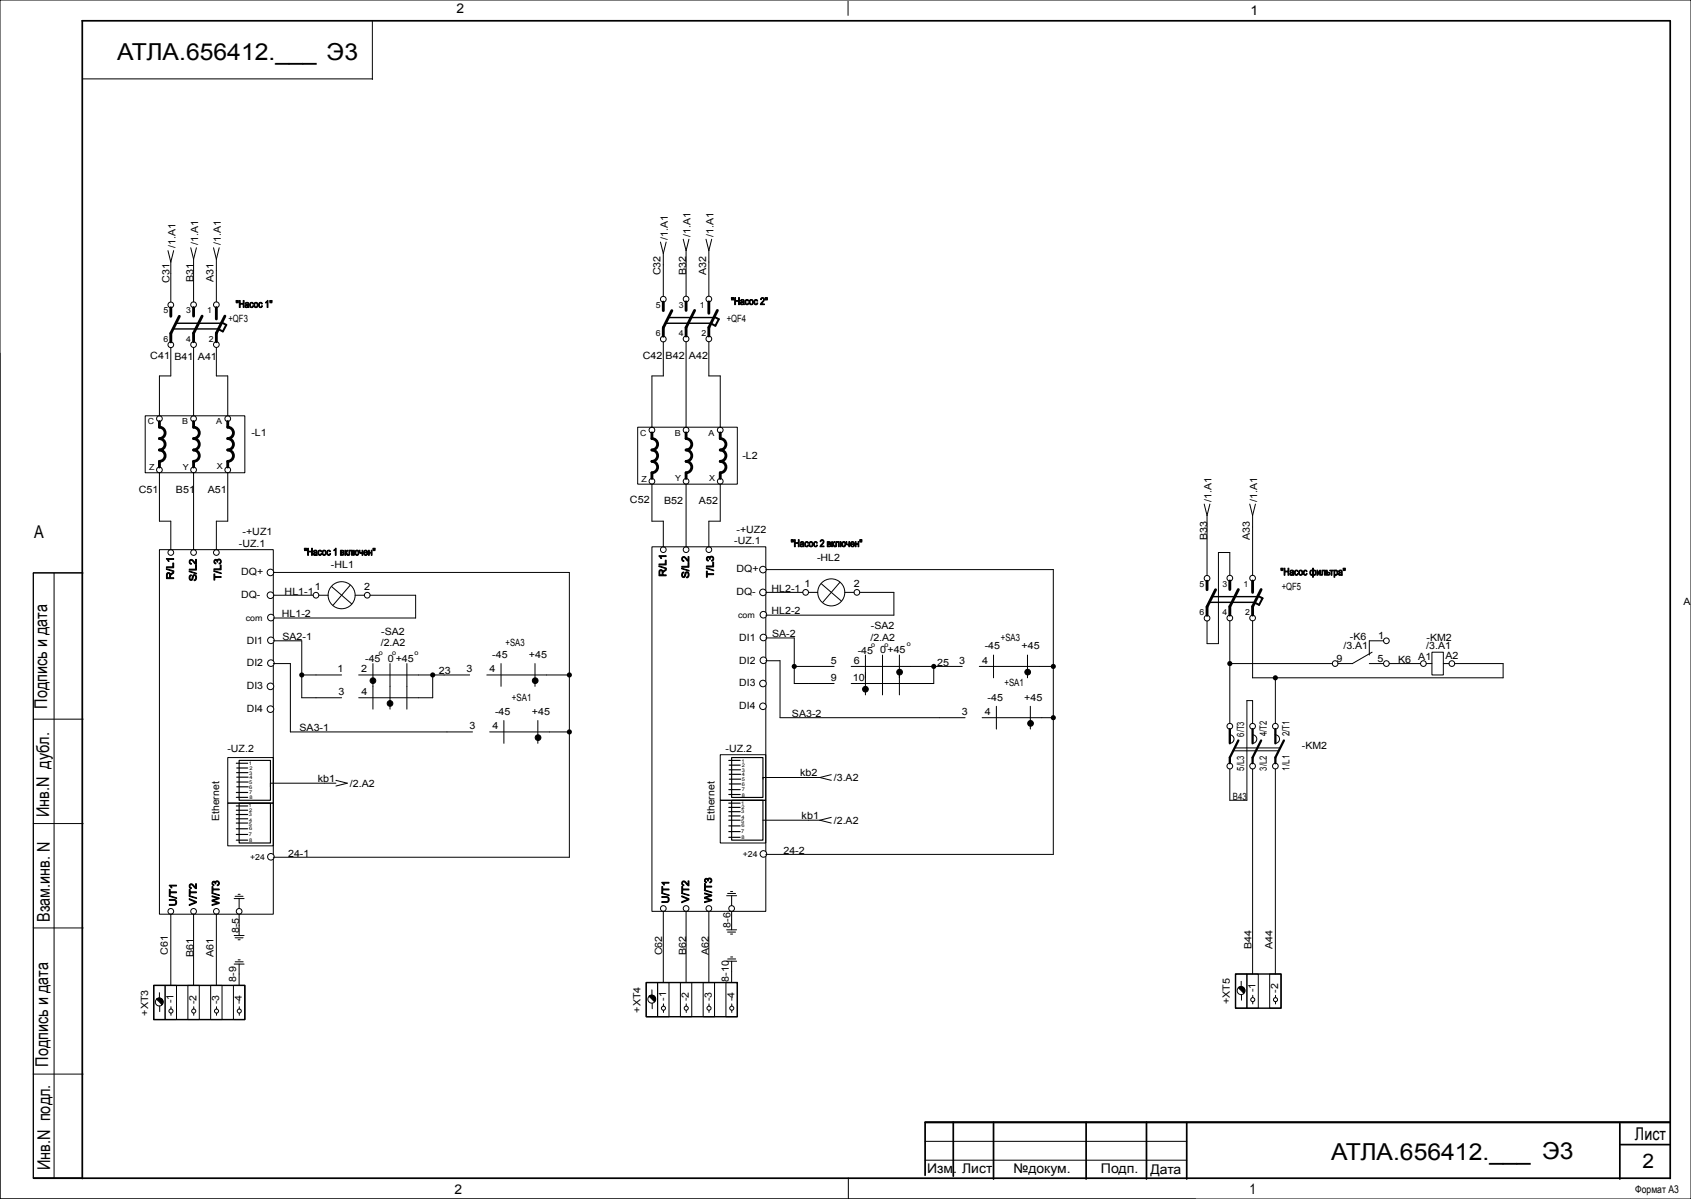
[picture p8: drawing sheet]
<svg xmlns="http://www.w3.org/2000/svg" width="594mm" height="421mm" viewBox="0 0 594 421" stroke-linecap="round" stroke-linejoin="round" font-family="sans-serif">
<g fill="none" stroke="#000" stroke-width=".35">
<path d="M0 0h594v421h-594zM130.8 7.5v20.4M297.9 .4v5M29 27.7h101.9M59 88l1 4M60 92v14M61 88l-1 4M67 87l1 4M68 91v15M69 87l-1 4M75 87l1 4M76 91v15"/>
<path d="M77 87l-1 4M232 85l1 4M233 89v15M234 85l-1 4M240 84l1 4M241 88v16M242 84l-1 4M248 84l1 4M249 88v16M250 84l-1 4M0 124v297h420M423 177l1 4"/>
<path d="M425 177l-1 4M439 177l1 4M441 177l-1 4M56 193h40v128h-40zM60 183v10M76 183v10M233 183v9M249 183v9M424 181v21M440 181v21M11.7 201.1h17.3v212.5h-17.3zM19 201.2v212.6"/>
<path d="M29.2 201.2h-17.5v212.6M432 202v-8h-4v32h-4v-8M432 218v36M440 218v20h88v-5h-17M432 233h36M448 238v16M470 233h5M481 233h5M482 229l-7 4M486 225h-5v5M488 233h11M501 233h2"/>
<path d="M503 229h4v8h-4zM507 233h2M11.7 252.5h17.5M432 258a1.5 1.5 0 0 1 1.5 1.5 1.5 1.5 0 0 1-1.5 1.5M440 258a1.5 1.5 0 0 1 1.5 1.5 1.5 1.5 0 0 1-1.5 1.5M440 254v-8h-2v35h-6v-11M448 258a1.5 1.5 0 0 1 1.5 1.5 1.5 1.5 0 0 1-1.5 1.5M80 266h16v16h-16zM433.1 263.6h16M433.8 262.6h16M440 270v72M448 270v72"/>
<path d="M11.7 289.2h17.5M80 282h16v15h-16zM253 281h16v15h-16zM11.7 325.8h17.5M11.7 377.1h17.5M298 413.6v7.3M325 407.4h91.9M325 400.8h91.9"/>
<circle cx="60" cy="107.1" r="1"/>
<circle cx="68" cy="107" r="1"/>
<circle cx="76" cy="107" r="1"/>
<circle cx="233" cy="119.1" r="1"/>
<circle cx="233" cy="105.1" r="1"/>
<circle cx="241" cy="105" r="1"/>
<circle cx="241" cy="119" r="1"/>
<circle cx="249" cy="105" r="1"/>
<circle cx="249" cy="119" r="1"/>
<circle cx="60" cy="121.1" r="1"/>
<circle cx="68" cy="121" r="1"/>
<circle cx="76" cy="121" r="1"/>
<circle cx="424" cy="203.1" r="1"/>
<circle cx="424" cy="217.1" r="1"/>
<circle cx="432" cy="203" r="1"/>
<circle cx="432" cy="217" r="1"/>
<circle cx="440" cy="203" r="1"/>
<circle cx="440" cy="217" r="1"/>
<circle cx="469" cy="233" r="1"/>
<circle cx="487" cy="225" r="1"/>
<circle cx="487" cy="233" r="1"/>
<circle cx="500" cy="233" r="1"/>
<circle cx="510" cy="233" r="1"/>
<circle cx="432" cy="255" r="1"/>
<circle cx="440" cy="255" r="1"/>
<circle cx="448" cy="255" r="1"/>
<circle cx="432" cy="269" r="1"/>
<circle cx="440" cy="269" r="1"/>
<circle cx="448" cy="269" r="1"/>
</g>
<g fill="none" stroke="#000" stroke-width=".6">
<path d="M28.8 7.3h557.9M28.9 7.4v406.4M586.7 7.4v406.4M325 394.1h261.5M334.9 394v19M349 394v20M381.5 394v20M402.7 394v20M416.9 394.1v19.9M569 394.5v19.5M586.5 394h-261.5v18.7M569.1 401.9h17.4"/>
<path d="M586.7 413.7h-574.9"/>
</g>
<path d="M61 115.5h16M62 113.5h16M234 113.5h16M235 111.5h16M425 211.5h16M426 209.5h16M54 346h32v12h-32zM227 345h32v12h-32zM434 342h16v12h-16z" fill="none" stroke="#000" stroke-width=".5"/>
<g fill="none" stroke="#000" stroke-width=".4">
<path d="M83 268h4M83 280h4M83 278.3h4M83.1 271.3h4M83.2 272.9h4M83.2 269.7h3.8M83.2 276.3h4M83.2 274.6h4M84 267h11v14h-11zM83 283h4M83 284.5h4M83 286h4"/>
<path d="M83 287.5h4M83 289h4M83 291h4M83 295h4M83 293h4M84 282h11v14h-11zM256 282h4M256 283.5h4M256 285h4M256 286.5h4M256 288h4M256 290h4"/>
<path d="M256 294h4M256 292h4M257 281h11v14h-11z"/>
</g>
<g fill="none" stroke="#000" stroke-width="1">
<path d="M60 108.1v3M63 111.1l-3 6v3M68 108v3M71 111l-3 6v3M76 108v4M79 111l-3 6v3M233 106.1v3M236 109.1l-3 6v3M241 106v3M244 109l-3 6v3M249 106v4M252 109l-3 6v3"/>
<path d="M424 204.1v3M427 207.1l-3 6v3M432 204v3M435 207l-3 6v3M440 204v4M443 207l-3 6v3"/>
</g>
<path d="M78.3 113.4l1.2 .7-1.2 2.3-1.2-.6M251.3 111.4l1.2 .7-1.2 2.3-1.2-.6M442.3 209.4l1.2 .7-1.2 2.3-1.2-.6" fill="none" stroke="#000" stroke-width=".7"/>
<path d="M432 256v5M435 260l-3 6v2M440 256v5M443 260l-3 6v2M448 256v5M451 260l-3 6v2" fill="none" stroke="#000" stroke-width=".8"/>
<g fill="#fff" stroke="#000" stroke-width=".35">
<circle cx="95" cy="201" r="1.16"/>
<circle cx="95" cy="209" r="1.16"/>
<circle cx="95.2" cy="216.8" r="1.16"/>
<circle cx="95.2" cy="224.8" r="1.16"/>
<circle cx="95.2" cy="232.8" r="1.16"/>
<circle cx="95" cy="241" r="1.16"/>
<circle cx="95" cy="249" r="1.16"/>
</g>
<g fill="none" stroke="#000" stroke-width=".35">
<path d="M82.2 315.5h3.6M82.6 314.7h2.8M83.6 314h.7M84 315.5v3.5"/>
<circle cx="60" cy="194" r="1"/>
<circle cx="68" cy="194" r="1"/>
<circle cx="76" cy="194" r="1"/>
<circle cx="60" cy="320" r="1"/>
<circle cx="68" cy="320" r="1"/>
<circle cx="76" cy="320" r="1"/>
<circle cx="84" cy="320" r="1"/>
</g>
<circle cx="95.2" cy="300.8" r="1.16" fill="#fff" stroke="#000" stroke-width=".35"/>
<path d="M229 192h40v128h-40zM253 265h16v16h-16z" fill="none" stroke="#000" stroke-width=".35"/>
<path d="M256 267h4M256 279h4M256 277.3h4M256.1 270.3h4M256.2 271.9h4M256.2 268.7h3.8M256.2 275.3h4M256.2 273.6h4M257 266h11v14h-11z" fill="none" stroke="#000" stroke-width=".4"/>
<g fill="#fff" stroke="#000" stroke-width=".35">
<circle cx="268" cy="200" r="1.16"/>
<circle cx="268" cy="208" r="1.16"/>
<circle cx="268.2" cy="215.8" r="1.16"/>
<circle cx="268.2" cy="223.8" r="1.16"/>
<circle cx="268.2" cy="231.8" r="1.16"/>
<circle cx="268" cy="240" r="1.16"/>
<circle cx="268" cy="248" r="1.16"/>
</g>
<g fill="none" stroke="#000" stroke-width=".35">
<path d="M255.2 314.5h3.6M255.6 313.7h2.8M256.6 313h.7M257 314.5v3.5"/>
<circle cx="233" cy="193" r="1"/>
<circle cx="241" cy="193" r="1"/>
<circle cx="249" cy="193" r="1"/>
<circle cx="233" cy="319" r="1"/>
<circle cx="241" cy="319" r="1"/>
<circle cx="249" cy="319" r="1"/>
<circle cx="257" cy="319" r="1"/>
</g>
<circle cx="268.2" cy="299.8" r="1.16" fill="#fff" stroke="#000" stroke-width=".35"/>
<g fill="none" stroke="#000" stroke-width=".35">
<path d="M60 122v10h-4v14M68 122v24M76 122v10h4v14M233 120v12h-4v18M241 120v30M249 120v12h4v18M51 146h35v20h-35zM224 150h35v20h-35zM56 166v17h4M68 166v27M80 166v17h-4M229 170v13h4"/>
<path d="M241 170v22M253 170v13h-4M96 209h14M96 201h104v100h-104M112 209h3.2M116.5 206l7 6M123 205.5l-6 7M124.7 209h3.3M130 209h16v8h-50M269 208h13M269 200h101v100h-101M284 208h3.3"/>
<path d="M288.5 205l7 6M295 204.5l-6 7M296.7 208h3.3M302 208h12v8h-45M96 233h6v24h64M96 225h10v20h14M106 237h14M126 237h39M152 237v8h-26M171 237h29M269 232h5v20h65M269 224h10v16h14"/>
<path d="M279 234h14M299 234h39M328 234v6h-29M344 234h26M172 257h28M345 252h25M118 275h-23v1.3M118 274l4 1-4 1M288 273h-20v.6M288 273l4 1M292 272l-4 1M268 288h20"/>
<path d="M288 288l4 1M292 287l-4 1M60 321v25M68 321v25M76 321v25M82.2 328.5h3.6M82.2 338.5h3.6M82.6 329.3h2.8M82.6 337.7h2.8M83.6 330h.7M83.7 337h.7M84 321v7.5"/>
<path d="M84 338.5v7.5M233 320v25M241 320v25M249 320v25M255.2 326.5h3.6M255.2 337.5h3.6M255.6 327.3h2.8M255.6 336.7h2.8M256.6 328h.7M256.7 336h.7M257 320v6.5M257 337.5v7.5"/>
<path d="M54 346h4v12h-4zM56 348.6v1.8M56.1 353.2v2M58 346h4v12h-4zM60.1 355.8v.7M60.1 353.5v.8M66 346h4v12h-4zM68.1 355.8v.7M68.1 353.5v.8M74 346h4v12h-4zM76.1 355.8v.7M76.1 353.5v.8"/>
<path d="M82 346h4v12h-4zM84.1 355.8v.7M84.1 353.5v.8M227 345h4v12h-4zM229 347.6v1.9M229.1 352.2v2M231 345h4v12h-4zM233.1 354.8v.7M233.1 352.5v.8M239 345h4v12h-4zM241.1 354.8v.7M241.1 352.5v.8"/>
<path d="M247 345h4v12h-4zM249.1 354.8v.7M249.1 352.5v.8M255 345h4v12h-4zM257.1 354.8v.7M257.1 352.5v.8M434 342h4v12h-4zM436 344.6v1.9M436.1 349.2v2M438 342h4v12h-4zM440.1 351.8v.7M440.1 349.5v.8"/>
<path d="M446 342h4v12h-4zM448.1 351.8v.7M448.1 349.5v.8"/>
<circle cx="56" cy="147" r="1"/>
<circle cx="68" cy="147" r="1"/>
<circle cx="80" cy="147" r="1"/>
<circle cx="229" cy="151" r="1"/>
<circle cx="241" cy="151" r="1"/>
<circle cx="253" cy="151" r="1"/>
<circle cx="56" cy="165" r="1"/>
<circle cx="68" cy="165" r="1"/>
<circle cx="80" cy="165" r="1"/>
<circle cx="229" cy="169" r="1"/>
<circle cx="241" cy="169" r="1"/>
<circle cx="253" cy="169" r="1"/>
<circle cx="111" cy="209" r="1"/>
<circle cx="120" cy="209" r="4.8"/>
<circle cx="129" cy="209" r="1"/>
<circle cx="283" cy="208" r="1"/>
<circle cx="292" cy="208" r="4.8"/>
<circle cx="301" cy="208" r="1"/>
<circle cx="56" cy="351.9" r="1.38"/>
<circle cx="60.1" cy="355" r=".72"/>
<circle cx="68.1" cy="355" r=".72"/>
<circle cx="76.1" cy="355" r=".72"/>
<circle cx="84.1" cy="355" r=".72"/>
<circle cx="229" cy="350.9" r="1.38"/>
<circle cx="233.1" cy="354" r=".72"/>
<circle cx="241.1" cy="354" r=".72"/>
<circle cx="249.1" cy="354" r=".72"/>
<circle cx="257.1" cy="354" r=".72"/>
<circle cx="436" cy="347.9" r="1.38"/>
<circle cx="440.1" cy="351" r=".72"/>
<circle cx="448.1" cy="351" r=".72"/>
</g>
<g fill="none" stroke="#000" stroke-width=".35" stroke-dasharray="8.5 3.5">
<path d="M131 233v8M137 233v8M142.9 233v8M176 233v8M187.9 233v8M304 230v8M304 236v8M310 230v8M310 236v8M315.9 230v8M315.9 236v8M349 230v8"/>
<path d="M360.9 230v8M131 241v8M137 241v8M142.9 241v8M177 253v8M188.9 253v8M350 248v8M361.9 248v8"/>
</g>
<g fill="#000" stroke="#000" stroke-width=".35">
<path d="M55 350.8a1.34 1.34 0 0 1 1.9 0 1.34 1.34 0 0 1 0 1.9z" fill-rule="evenodd"/>
<path d="M228 349.8a1.34 1.34 0 0 1 1.9 0 1.34 1.34 0 0 1 0 1.9z" fill-rule="evenodd"/>
<path d="M435 346.8a1.34 1.34 0 0 1 1.9 0 1.34 1.34 0 0 1 0 1.9z" fill-rule="evenodd"/>
<circle cx="131" cy="239" r="1"/>
<circle cx="188" cy="239" r="1"/>
<circle cx="316" cy="236" r="1"/>
<circle cx="361" cy="236" r="1"/>
<circle cx="137" cy="247" r="1"/>
<circle cx="189" cy="259" r="1"/>
<circle cx="304" cy="242" r="1"/>
<circle cx="362" cy="254" r="1"/>
</g>
<path d="M56 148v2a2 2 0 0 1 2 2 2 2 0 0 1-2 2 2 2 0 0 1 2 2 2 2 0 0 1-2 2 2 2 0 0 1 2 2 2 2 0 0 1-2 2v2M68 148v2a2 2 0 0 1 2 2 2 2 0 0 1-2 2 2 2 0 0 1 2 2 2 2 0 0 1-2 2 2 2 0 0 1 2 2 2 2 0 0 1-2 2v2M80 148v2a2 2 0 0 1 2 2 2 2 0 0 1-2 2 2 2 0 0 1 2 2 2 2 0 0 1-2 2 2 2 0 0 1 2 2 2 2 0 0 1-2 2v2M229 152v2a2 2 0 0 1 2 2 2 2 0 0 1-2 2 2 2 0 0 1 2 2 2 2 0 0 1-2 2 2 2 0 0 1 2 2 2 2 0 0 1-2 2v2M241 152v2a2 2 0 0 1 2 2 2 2 0 0 1-2 2 2 2 0 0 1 2 2 2 2 0 0 1-2 2 2 2 0 0 1 2 2 2 2 0 0 1-2 2v2M253 152v2a2 2 0 0 1 2 2 2 2 0 0 1-2 2 2 2 0 0 1 2 2 2 2 0 0 1-2 2 2 2 0 0 1 2 2 2 2 0 0 1-2 2v2" fill="none" stroke="#000" stroke-width="1"/>
<g fill="#000">
<circle cx="106" cy="237" r=".9"/>
<circle cx="152" cy="237" r=".9"/>
<circle cx="200" cy="237" r=".9"/>
<circle cx="279" cy="234" r=".9"/>
<circle cx="328" cy="234" r=".9"/>
<circle cx="370" cy="234" r=".9"/>
<circle cx="432" cy="233" r=".9"/>
<circle cx="448" cy="238" r=".9"/>
<circle cx="200" cy="257" r=".9"/>
<circle cx="370" cy="252" r=".9"/>
</g>
<g font-size="8.2">
<text x="41.2" y="21">АТЛА.656412.___ Э3</text>
<text x="467.6" y="407.2">АТЛА.656412.___ Э3</text>
</g>
<text font-size="7" x="577" y="410">2</text>
<g font-size="6.2">
<text x="11.9" y="189">A</text>
<text x="16.6" y="248.9" transform="rotate(-90 16.6 248.9)">Подпись и дата</text>
<text x="17.3" y="287" transform="rotate(-90 17.3 287)">Инв.N дубл.</text>
<text x="17.5" y="323.7" transform="rotate(-90 17.5 323.7)">Взам.инв. N</text>
<text x="16.9" y="374.5" transform="rotate(-90 16.9 374.5)">Подпись и дата</text>
<text x="574.3" y="400.3">Лист</text>
<text x="17.6" y="410.9" transform="rotate(-90 17.6 410.9)">Инв.N подл.</text>
</g>
<text font-size="5" x="438.9" y="419.4">1</text>
<g font-size="4.7">
<text x="160.3" y="4.7">2</text>
<text x="439.3" y="5.3">1</text>
<text x="325.7" y="412">Изм.</text>
<text x="338" y="412">Лист</text>
<text x="356" y="412">№докум.</text>
<text x="386.7" y="412">Подп.</text>
<text x="404.1" y="412.2">Дата</text>
<text x="159.6" y="419.4">2</text>
</g>
<text font-size="3.7" x="574.4" y="419">Формат А3</text>
<g font-size="3.5">
<text x="242.6" y="83.1" transform="rotate(-90 242.6 83.1)">/1.A1</text>
<text x="250.6" y="83.1" transform="rotate(-90 250.6 83.1)">/1.A1</text>
<text x="61.6" y="87.1" transform="rotate(-90 61.6 87.1)">/1.A1</text>
<text x="69.6" y="86.1" transform="rotate(-90 69.6 86.1)">/1.A1</text>
<text x="77.6" y="86.1" transform="rotate(-90 77.6 86.1)">/1.A1</text>
<text x="234.6" y="84.1" transform="rotate(-90 234.6 84.1)">/1.A1</text>
<text x="59.5" y="99.2" transform="rotate(-90 59.5 99.2)">C31</text>
<text x="68" y="99" transform="rotate(-90 68 99)">B31</text>
<text x="75" y="99" transform="rotate(-90 75 99)">A31</text>
<text x="232" y="96.7" transform="rotate(-90 232 96.7)">C32</text>
<text x="241" y="96.5" transform="rotate(-90 241 96.5)">B32</text>
<text x="248" y="96.5" transform="rotate(-90 248 96.5)">A32</text>
<text x="256.8" y="107">&quot;Насос 2&quot;</text>
<text x="80.3" y="113">+QF3</text>
<text x="82.8" y="108">&quot;Насос 1&quot;</text>
<text x="255.3" y="113">+QF4</text>
<text x="52.8" y="126">C41</text>
<text x="225.8" y="126">C42</text>
<text x="233.8" y="126">B42</text>
<text x="242" y="126">A42</text>
<text x="61.3" y="126.5">B41</text>
<text x="69.5" y="126.5">A41</text>
<text x="88.3" y="153">-L1</text>
<text x="260.8" y="161">-L2</text>
<text x="48.8" y="173">C51</text>
<text x="61.8" y="173">B51</text>
<text x="73" y="173">A51</text>
<text x="221.3" y="176.5">C52</text>
<text x="233.3" y="177">B52</text>
<text x="245.5" y="177">A52</text>
<text x="425.6" y="176.1" transform="rotate(-90 425.6 176.1)">/1.A1</text>
<text x="441.6" y="176.1" transform="rotate(-90 441.6 176.1)">/1.A1</text>
<text x="83.9" y="192">-UZ.1</text>
<text x="85.2" y="188">-+UZ1</text>
<text x="257.9" y="191">-UZ.1</text>
<text x="258.7" y="187">-+UZ2</text>
<text x="277.8" y="192">&quot;Насос 2 включен&quot;</text>
<text x="424" y="189.6" transform="rotate(-90 424 189.6)">B33</text>
<text x="439" y="189.6" transform="rotate(-90 439 189.6)">A33</text>
<text x="106.8" y="195">&quot;Насос 1 включен&quot;</text>
<text x="287" y="197">-HL2</text>
<text x="61" y="203.5" transform="rotate(-90 61 203.5)">R/L1</text>
<text x="77.7" y="203.8" transform="rotate(-90 77.7 203.8)">T/L3</text>
<text x="84.7" y="202">DQ+</text>
<text x="116.3" y="199.5">-HL1</text>
<text x="234" y="202.5" transform="rotate(-90 234 202.5)">R/L1</text>
<text x="242" y="203.1" transform="rotate(-90 242 203.1)">S/L2</text>
<text x="250.7" y="202.8" transform="rotate(-90 250.7 202.8)">T/L3</text>
<text x="258.7" y="201">DQ+</text>
<text x="449.8" y="202">&quot;Насос фильтра&quot;</text>
<text x="69" y="204.1" transform="rotate(-90 69 204.1)">S/L2</text>
<text x="100" y="208.7">HL1-1</text>
<text x="110.6" y="207">1</text>
<text x="127.9" y="207">2</text>
<text x="258.7" y="209">DQ-</text>
<text x="271" y="207.7">HL2-1</text>
<text x="282.6" y="206">1</text>
<text x="299.9" y="206">2</text>
<text x="450.3" y="207">+QF5</text>
<text x="84.7" y="210">DQ-</text>
<text x="271" y="215.7">HL2-2</text>
<text x="591.3" y="212.6">A</text>
<text x="99" y="216.7">HL1-2</text>
<text x="305.9" y="221">-SA2</text>
<text x="86.7" y="226">DI1</text>
<text x="99.2" y="224.7">SA2-1</text>
<text x="133.8" y="227">/2.A2</text>
<text x="133.9" y="223">-SA2</text>
<text x="177.6" y="227">+SA3</text>
<text x="259.7" y="225">DI1</text>
<text x="271.2" y="223.7">SA-2</text>
<text x="305.7" y="225">/2.A2</text>
<text x="351.6" y="225">+SA3</text>
<text x="471.9" y="227.7">/3.A1</text>
<text x="474.2" y="224.7">-K6</text>
<text x="484.2" y="224.5">1</text>
<text x="501.1" y="225">-KM2</text>
<text x="128.3" y="232.5">-45</text>
<text x="136.2" y="232.4">0 +45</text>
<text x="172.9" y="231">-45</text>
<text x="185.8" y="231">+45</text>
<text x="259.7" y="233">DI2</text>
<text x="291.9" y="233">5</text>
<text x="299.9" y="233">6</text>
<text x="301.3" y="229.5">-45</text>
<text x="309.2" y="229.4">0+45</text>
<text x="329.2" y="233.7">25</text>
<text x="336.9" y="233">3</text>
<text x="345" y="233">4</text>
<text x="345.9" y="228">-45</text>
<text x="358.8" y="228">+45</text>
<text x="469.4" y="232.3">9</text>
<text x="483.8" y="232.5">5</text>
<text x="491.1" y="232.7">K6</text>
<text x="498.2" y="231.6">A1</text>
<text x="501" y="228">/3.A1</text>
<text x="507.8" y="231.5">A2</text>
<text x="86.7" y="234">DI2</text>
<text x="118.6" y="236">1</text>
<text x="126.9" y="236">2</text>
<text x="154.2" y="236.7">23</text>
<text x="163.9" y="236">3</text>
<text x="172" y="236">4</text>
<text x="291.9" y="239">9</text>
<text x="299.6" y="239">10</text>
<text x="86.7" y="242">DI3</text>
<text x="118.9" y="244">3</text>
<text x="127" y="244">4</text>
<text x="259.7" y="241">DI3</text>
<text x="352.8" y="241">+SA1</text>
<text x="86.7" y="250">DI4</text>
<text x="173.9" y="251">-45</text>
<text x="179.8" y="246">+SA1</text>
<text x="186.8" y="251">+45</text>
<text x="259.7" y="249">DI4</text>
<text x="278.2" y="251.7">SA3-2</text>
<text x="337.9" y="251">3</text>
<text x="346" y="251">4</text>
<text x="346.9" y="246">-45</text>
<text x="359.8" y="246">+45</text>
<text x="105.2" y="256.7">SA3-1</text>
<text x="164.9" y="256">3</text>
<text x="173" y="256">4</text>
<text x="437" y="258.7" transform="rotate(-90 437 258.7)">6/T3</text>
<text x="445" y="258.6" transform="rotate(-90 445 258.6)">4/T2</text>
<text x="453" y="258.5" transform="rotate(-90 453 258.5)">2/T1</text>
<text x="457.3" y="263">-KM2</text>
<text x="79.9" y="264">-UZ.2</text>
<text x="254.9" y="264">-UZ.2</text>
<text x="111.6" y="274.5">kb1</text>
<text x="281.1" y="272.5">kb2</text>
<text x="292.9" y="274.4">/3.A2</text>
<text x="437" y="270.6" transform="rotate(-90 437 270.6)">5/L3</text>
<text x="445" y="270.6" transform="rotate(-90 445 270.6)">3/L2</text>
<text x="453" y="270.6" transform="rotate(-90 453 270.6)">1/L1</text>
<text x="122.9" y="276.4">/2.A2</text>
<text x="433.1" y="280.7">B43</text>
<text x="281.6" y="287.5">kb1</text>
<text x="77" y="288.3" transform="rotate(-90 77 288.3)">Ethernet</text>
<text x="251" y="288.3" transform="rotate(-90 251 288.3)">Ethernet</text>
<text x="292.9" y="289.4">/2.A2</text>
<text x="275.2" y="299.7">24-2</text>
<text x="101.2" y="300.7">24-1</text>
<text x="235" y="317.2" transform="rotate(-90 235 317.2)">U/T1</text>
<text x="242" y="317" transform="rotate(-90 242 317)">V/T2</text>
<text x="250" y="317" transform="rotate(-90 250 317)">W/T3</text>
<text x="62" y="318.2" transform="rotate(-90 62 318.2)">U/T1</text>
<text x="69" y="318" transform="rotate(-90 69 318)">V/T2</text>
<text x="77" y="318" transform="rotate(-90 77 318)">W/T3</text>
<text x="84" y="327.7" transform="rotate(-90 84 327.7)">8-5</text>
<text x="256.6" y="325.7" transform="rotate(-90 256.6 325.7)">8-6</text>
<text x="59" y="335.2" transform="rotate(-90 59 335.2)">C61</text>
<text x="232.6" y="335.4" transform="rotate(-90 232.6 335.4)">C62</text>
<text x="241" y="335.4" transform="rotate(-90 241 335.4)">B62</text>
<text x="249" y="335.2" transform="rotate(-90 249 335.2)">A62</text>
<text x="439.6" y="333.4" transform="rotate(-90 439.6 333.4)">B44</text>
<text x="447" y="333.3" transform="rotate(-90 447 333.3)">A44</text>
<text x="68" y="336.2" transform="rotate(-90 68 336.2)">B61</text>
<text x="75" y="336" transform="rotate(-90 75 336)">A61</text>
<text x="83" y="344.7" transform="rotate(-90 83 344.7)">8-9</text>
<text x="256" y="344.7" transform="rotate(-90 256 344.7)">8-10</text>
<text x="61" y="352.4" transform="rotate(-90 61 352.4)">-1</text>
<text x="69" y="352.6" transform="rotate(-90 69 352.6)">-2</text>
<text x="77" y="352.7" transform="rotate(-90 77 352.7)">-3</text>
<text x="85" y="352.7" transform="rotate(-90 85 352.7)">-4</text>
<text x="234" y="351.4" transform="rotate(-90 234 351.4)">-1</text>
<text x="242" y="351.6" transform="rotate(-90 242 351.6)">-2</text>
<text x="250" y="351.7" transform="rotate(-90 250 351.7)">-3</text>
<text x="258" y="351.7" transform="rotate(-90 258 351.7)">-4</text>
<text x="432" y="352.6" transform="rotate(-90 432 352.6)">+XT5</text>
<text x="441" y="348.4" transform="rotate(-90 441 348.4)">-1</text>
<text x="449" y="348.6" transform="rotate(-90 449 348.6)">-2</text>
<text x="52" y="356.6" transform="rotate(-90 52 356.6)">+XT3</text>
<text x="225" y="355.6" transform="rotate(-90 225 355.6)">+XT4</text>
</g>
<g font-size="2.9">
<text x="57.4" y="110">5</text>
<text x="65.4" y="110">3</text>
<text x="72.8" y="110">1</text>
<text x="230.4" y="108">5</text>
<text x="238.4" y="108">3</text>
<text x="245.8" y="108">1</text>
<text x="230.4" y="118">6</text>
<text x="238.4" y="118">4</text>
<text x="246.4" y="118">2</text>
<text x="57.4" y="120">6</text>
<text x="65.4" y="120">4</text>
<text x="73.4" y="120">2</text>
<text x="51.9" y="149">С</text>
<text x="64" y="149">В</text>
<text x="75.9" y="149">А</text>
<text x="224.9" y="153">С</text>
<text x="237" y="153">В</text>
<text x="248.9" y="153">А</text>
<text x="52.3" y="165.1">Z</text>
<text x="64.2" y="165">Y</text>
<text x="76.1" y="164.8">X</text>
<text x="225.3" y="169.1">Z</text>
<text x="237.2" y="169">Y</text>
<text x="249.1" y="168.8">X</text>
<text x="421.4" y="206">5</text>
<text x="429.4" y="206">3</text>
<text x="436.8" y="206">1</text>
<text x="421.4" y="216">6</text>
<text x="429.4" y="216">4</text>
<text x="437.4" y="216">2</text>
<text x="86.3" y="218">com</text>
<text x="259.3" y="217">com</text>
<text x="87.9" y="302">+24</text>
<text x="260.9" y="301">+24</text>
</g>
<g font-size="2.3">
<text x="306.1" y="227.1">о</text>
<text x="310.7" y="227.1">о</text>
<text x="318.6" y="227">о</text>
<text x="133.1" y="230.1">о</text>
<text x="137.7" y="230.1">о</text>
<text x="145.6" y="230">о</text>
</g>
<g font-size="1.8">
<text x="87.4" y="268.8">1</text>
<text x="260.4" y="267.8">1</text>
<text x="260.6" y="269.4">2</text>
<text x="87.5" y="272.1">3</text>
<text x="87.6" y="275.4">5</text>
<text x="87.6" y="270.4">2</text>
<text x="87.6" y="273.6">4</text>
<text x="260.5" y="271.1">3</text>
<text x="260.6" y="274.4">5</text>
<text x="260.6" y="272.6">4</text>
<text x="87.6" y="278.9">7</text>
<text x="87.6" y="277.1">6</text>
<text x="87.6" y="280.7">8</text>
<text x="260.6" y="277.9">7</text>
<text x="260.6" y="276.1">6</text>
<text x="260.6" y="279.7">8</text>
<text x="87.3" y="283.5">1</text>
<text x="87.4" y="286.5">3</text>
<text x="87.5" y="285">2</text>
<text x="260.3" y="282.5">1</text>
<text x="260.4" y="285.5">3</text>
<text x="260.5" y="284">2</text>
<text x="260.5" y="287.5">4</text>
<text x="87.4" y="290">5</text>
<text x="87.4" y="293.5">7</text>
<text x="87.5" y="288.5">4</text>
<text x="87.5" y="291.5">6</text>
<text x="260.4" y="289">5</text>
<text x="260.4" y="292.5">7</text>
<text x="260.5" y="290.5">6</text>
<text x="87.5" y="295.5">8</text>
<text x="260.5" y="294.5">8</text>
</g>
</svg>
